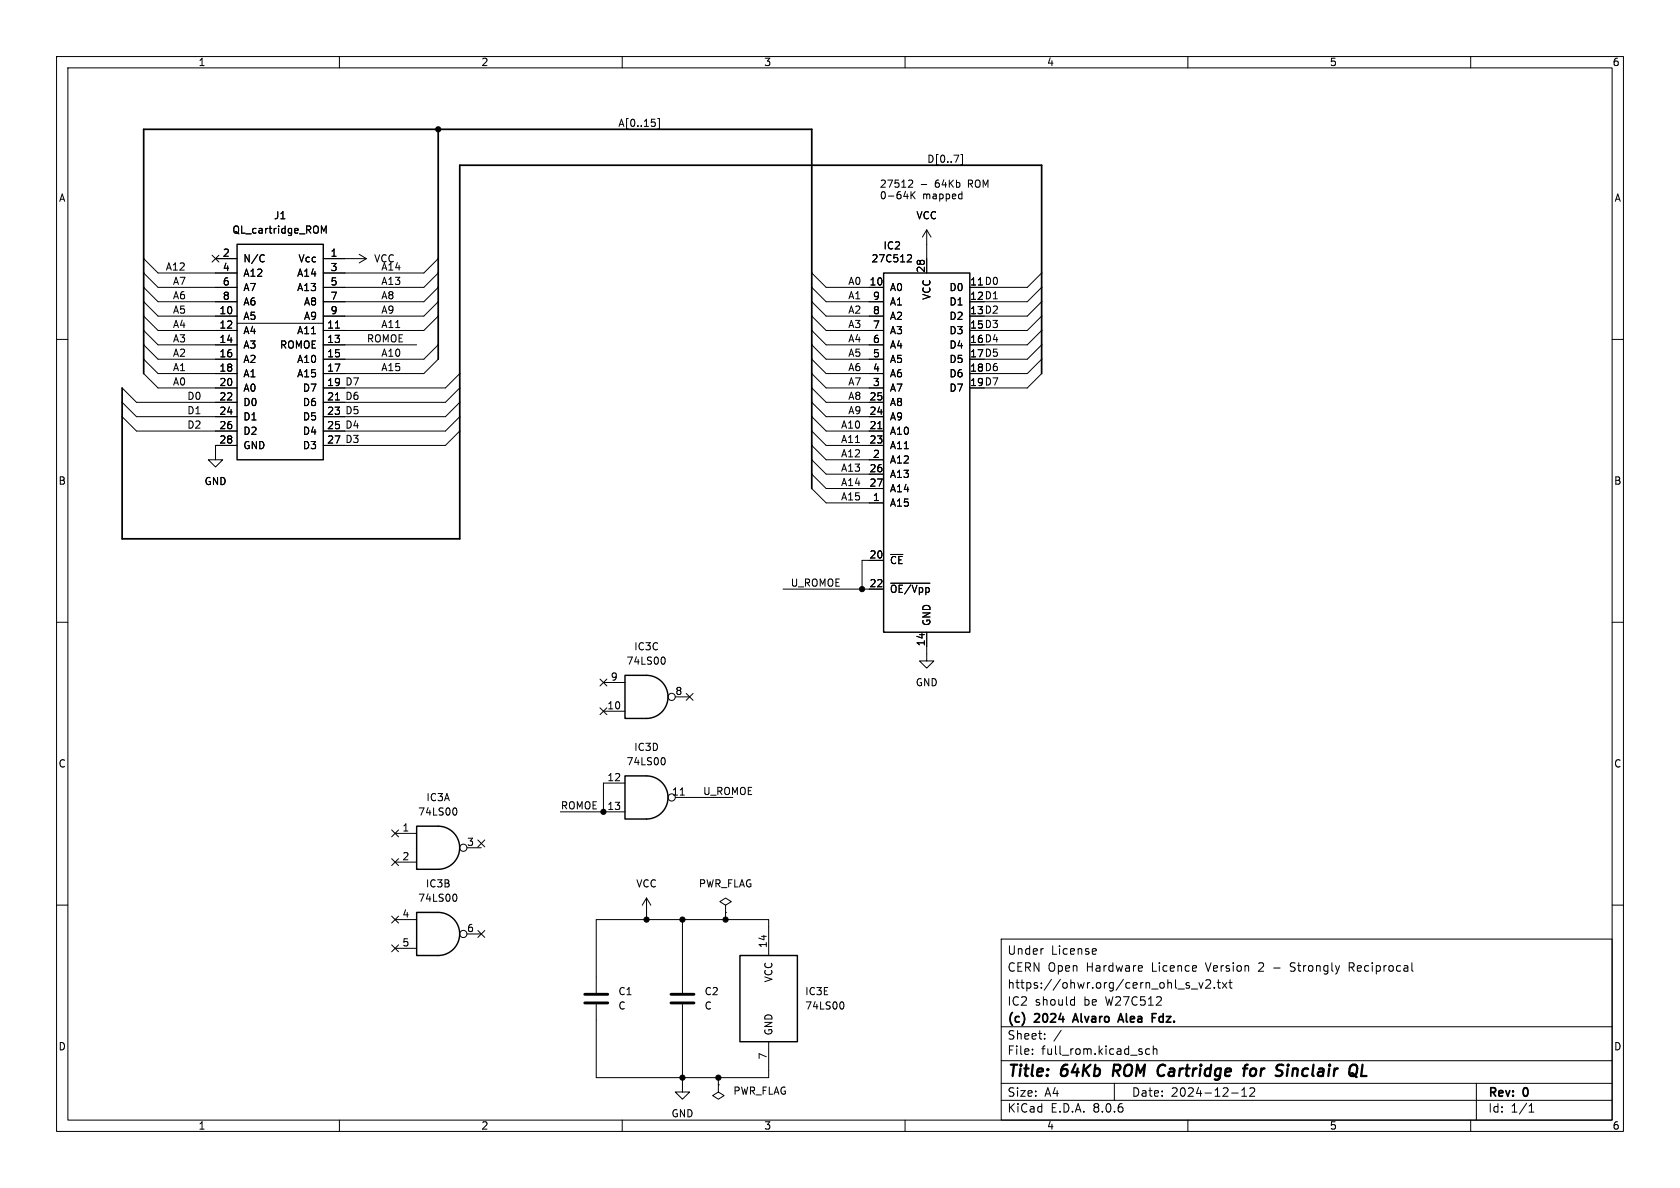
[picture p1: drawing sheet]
<svg xmlns="http://www.w3.org/2000/svg" width="297mm" height="210mm" viewBox="0 0 297 210" stroke-linecap="round" stroke-linejoin="round" font-family="sans-serif">
<g fill="none" stroke="#000" stroke-width=".18">
<path d="M10 10h277v190h-277zM12 12h273v186h-273zM60 10v2M110 10v2M160 10v2M210 10v2M260 10v2M56.8 39.9l.4 1 .5-1v1.3M115.8 21.7v.5M116.3 21h.3v1.8h-.3M160.8 31.8l.4 .1 .2 .3-.8 .9h.8M161.1 33.9v1.2"/>
<path d="M161.2 34.4l.6 .7M161.8 33.9l-.7 .7M162.9 32.6h.9M169.9 27.3h.3v1.8h-.3M169.9 34.3l.2 .1M170.1 33.9v1.2M170.1 35.1h-.2M10 60h2M25.4 48.3l2.5 2.5h14M25.4 58.4l2.5 2.6h14M25.4 55.9l2.5 2.5h14M25.4 53.3l2.5 2.6h14"/>
<path d="M25.4 50.8l2.5 2.5h14M25.4 45.7l2.5 2.6h14M37.5 45.1l1.2 1.2M38.1 45.7h3.8M38.7 45.1l-1.2 1.2M41.9 57.2h15.2M46.5 45l.2 .2M46.7 46.2l-.2 .1M57.1 45.7h7.7M59.3 58h.7M63.5 45l1.3 .7M64.8 45.7l-1.3 .8"/>
<path d="M77.5 48.3l-2.6 2.5h-17.8M77.5 55.9l-2.6 2.5h-17.8M77.5 53.3l-2.6 2.6h-17.8M77.5 50.8l-2.6 2.5h-17.8M77.5 45.7l-2.6 2.6h-17.8M143.5 48.3l2.5 2.5h10.2M143.5 58.4l2.5 2.6h10.2M143.5 55.9l2.5 2.5h10.2M143.5 53.3l2.5 2.6h10.2M143.5 50.8l2.5 2.5h10.2M160.6 45l.4 .1 .2 .3-.8 .9h.8M163.8 40.6v7.7"/>
<path d="M163.8 40.6l-.7 1.3M163.8 40.6l.8 1.3M184.1 48.3l-2.5 2.5h-7.6M184.1 58.4l-2.5 2.6h-7.6M184.1 55.9l-2.5 2.5h-7.6M184.1 53.3l-2.5 2.6h-7.6M184.1 50.8l-2.5 2.5h-7.6M285 60h2M21.6 73.7l2.5 2.5h17.8M21.6 71.1l2.5 2.6h17.8M21.6 68.6l2.5 2.5h17.8M25.4 66l2.5 2.6h14"/>
<path d="M25.4 63.5l2.5 2.5h14M25.4 61l2.5 2.5h14M41.9 78.7h-3.8v2.6h1.3l-1.3 1.3-1.3-1.3h1.3M57.1 61h16.6M59.3 70.7h.7M77.5 63.5l-2.6 2.5h-17.8M77.5 61l-2.6 2.5h-17.8M81.3 73.7l-2.6 2.5h-21.6M81.3 76.2l-2.6 2.5h-21.6M81.3 71.1l-2.6 2.6h-21.6M81.3 68.6l-2.6 2.5h-21.6M81.3 66l-2.6 2.6h-21.6"/>
<path d="M143.5 78.7l2.5 2.6h10.2M143.5 73.7l2.5 2.5h10.2M143.5 76.2l2.5 2.5h10.2M143.5 71.1l2.5 2.6h10.2M143.5 68.6l2.5 2.5h10.2M143.5 66l2.5 2.6h10.2M143.5 63.5l2.5 2.5h10.2M143.5 61l2.5 2.5h10.2M155.2 75.8h.7M184.1 66l-2.5 2.6h-7.6M184.1 63.5l-2.5 2.5h-7.6M184.1 61l-2.5 2.5h-7.6"/>
<path d="M143.5 86.4l2.5 2.5h10.2M143.5 81.3l2.5 2.5h10.2M143.5 83.8l2.5 2.6h10.2M156.2 99.1h-3.8v5M10 110h2M117.3 116.1a.79 .79 0 0 1 0 1.3M138.4 104.1h17.8M157.5 103.1h6.9M163.8 111.8v5h1.3l-1.3 1.3-1.2-1.3h1.2M285 110h2M106.1 125.1l1.2 1.2M106.1 120l1.2 1.3"/>
<path d="M106.7 125.7h3.8M106.7 120.7h3.8M107.3 125.1l-1.2 1.2M107.3 120l-1.2 1.3M110.5 138.4h-3.8v5.1M117.3 133.9a.79 .79 0 0 1 0 1.3M119.4 123.2h2.5M121.3 122.6l1.2 1.2M122.5 122.6l-1.2 1.2M10 160h2M69.2 151.8l1.3 1.2M69.2 146.7l1.3 1.2"/>
<path d="M69.8 147.3h3.9M69.8 152.4h3.9M70.5 151.8l-1.3 1.2M70.5 146.7l-1.3 1.2M80.5 158.1a.79 .79 0 0 1 0 1.2M80.5 142.8a.79 .79 0 0 1 0 1.3M82.5 149.9h2.6M84.5 148.5l1.2 1.2M85.7 148.5l-1.2 1.2M99.1 143.5h11.4M114.3 158.8l-.8 1.2M114.3 158.8v3.8"/>
<path d="M114.3 158.8l.8 1.2M119.4 141h10.1M120.3 140.6h.7M285 160h2M69.2 162l1.3 1.2M69.2 167l1.3 1.2M69.8 162.6h3.9M69.8 167.6h3.9M70.5 162l-1.3 1.2M70.5 167l-1.3 1.2M82.5 165.1h2.6M84.5 164.5l1.2 1.2"/>
<path d="M85.7 164.5l-1.2 1.2M105.4 177.5v13h30.5v-6.3M120.6 177.5v15.5h1.3l-1.3 1.3-1.2-1.3h1.2M120.6 162.6v12.9M128.3 160l1-.6-1-.6-1 .6 1 .6v1.3M128.3 161.3h.1M128.3 161.3v1.3M135.9 168.9v-6.3h-30.5v12.9M148.9 177.1a.79 .79 0 0 1 0 1.3M177 166h108v32h-108zM184.3 167.7h.2M189.5 176.7l.5 .1"/>
<path d="M190 176.2v1.5M190 177.6l-.5 .1M193.6 167.7l.2 .4-.7 .1M193.7 168.6l-.1 .1M201.7 170.7l.3 .4-.8 .1M201.9 171.6l-.2 .1M209.9 174.2l.3 .1 .1 .2-.2 .2h-.3M209.9 173.7l.3 .1M210.6 174.8h1.1M212 173.7l.3 1 .4-1M213.2 173.3l.5-.1 .3 .1v.3l-.9 1.1h.9M214.7 174.6v.1"/>
<path d="M215.2 173.7h.5M215.4 173.2v1.3l.3 .2M216.1 173.7l.8 1M216.9 173.7l-.8 1M217.2 173.7h.6M217.5 173.2v1.3l.3 .2M228.1 171.6l.2 .1M228.2 170.3l-.1 .2 .1 .3M238.5 171h.6M239.1 170.2h-.6v1.5M249.7 171.6l.1 .1M60 198v2"/>
<path d="M110 198v2M127 191.8v1.2l1 .7-1 .6-1-.6 1-.7M127 191.8h.1M127 190.5v1.3M160 198v2M177 194.5h108M177 191.5h108M177 187.5h108M177 181.5h108M182.5 186.3v.1M182.5 185.5v.1M184.7 183.6v.1"/>
<path d="M184.7 182.8v.1M187.6 182.1l-1.3 2M197 191.5v3M203.2 185.5l-.4-.1-.3 .3v.4l.2 .2h.5M203.9 185.5l.2-.1 .4 .1v.9M203.9 184.9v1.5M210 198v2M217.7 193.2h1.2M219.5 193.8h.9M219.5 192.7l.5-.4v1.5M221 192.4l.5-.1 .2 .1 .1 .3-.9 1.1h.9M260 198v2"/>
<path d="M261 191.5v6.5M270.3 196.6h.9M270.3 195.5l.4-.4v1.5"/>
<circle cx="118.7" cy="123.2" r=".63"/>
<circle cx="81.9" cy="149.9" r=".63"/>
<circle cx="118.7" cy="141" r=".63"/>
<circle cx="81.9" cy="165.1" r=".63"/>
</g>
<path d="M197 188.2l-.3 2M205.6 188.2l-.4 .1M205.7 190.1l-.5 .1M219.8 188.9h.7M220.6 188.2l-.4 .1-.1 .2-.2 1.7M221.8 188.9a.62 .62 0 0 0-.8 .4v.7a.52 .52 0 0 0 .8 .1M227.7 188.9l-.2 1.3M227.7 188.2v.2M227.7 188.2l-.1 .1 .1 .1M227.7 188.2l.1 .1-.1 .1M240.9 188.2l-.3 2h1" fill="none" stroke="#000" stroke-width=".4"/>
<path d="M77.5 22.9v40.6M25.4 66v-43.1h118.1v63.5M184.1 66v-36.8h-102.8v66.1h-59.7v-26.7M190.1 179.2l-.5 1.5M203.7 179.9h.5M203.7 179.2h.7M205 179.8v.7M189.8 180.3h.7M197.6 180.7l.5-1.5 .5 1.5M197.8 180.3h.7" fill="none" stroke="#000" stroke-width=".3"/>
<path d="M103.4 177.3h4M103.4 175.8h4M118.6 177.3h4.1M118.6 175.8h4.1" fill="none" stroke="#000" stroke-width=".51"/>
<path d="M41.9 43.2h15.2v38.1h-15.2zM156.2 48.3h15.2v63.5h-15.2zM110.5 119.4h3.8a3.8 3.8 0 0 1 3.8 3.8 3.8 3.8 0 0 1-3.8 3.8h-3.8zM110.5 137.2h3.8a3.8 3.8 0 0 1 3.8 3.8 3.8 3.8 0 0 1-3.8 3.8h-3.8zM73.7 146.1h3.8a3.8 3.8 0 0 1 3.8 3.8 3.8 3.8 0 0 1-3.8 3.8h-3.8zM73.7 161.3h3.8a3.8 3.8 0 0 1 3.8 3.8 3.8 3.8 0 0 1-3.8 3.8h-3.8zM130.8 168.9h10.2v15.3h-10.2z" fill="none" stroke="#000" stroke-width=".25"/>
<g fill="#000" stroke="#000" stroke-width=".18">
<circle cx="77.5" cy="22.9" r=".46"/>
<circle cx="152.4" cy="104.1" r=".46"/>
<circle cx="106.7" cy="143.5" r=".46"/>
<circle cx="114.3" cy="162.6" r=".46"/>
<circle cx="120.6" cy="162.6" r=".46"/>
<circle cx="128.3" cy="162.6" r=".46"/>
<circle cx="120.6" cy="190.5" r=".46"/>
<circle cx="127" cy="190.5" r=".46"/>
</g>
<g font-size="2.8">
<text x="178" y="190.9">Title:</text>
<text x="187.7" y="190.9">64Kb</text>
<text x="197.6" y="190.9">ROM</text>
<text x="206.3" y="190.9">Cartridge</text>
<text x="222.3" y="190.9">for</text>
<text x="228.9" y="190.9">Sinclair</text>
</g>
<g font-size="2.1">
<text x="178" y="172">CERN Open</text>
<text x="178" y="169">Under</text>
<text x="185.8" y="169">License</text>
<text x="192.1" y="172">Hardware</text>
<text x="203.8" y="172">Licence</text>
<text x="213.5" y="172">Version</text>
<text x="222.9" y="172">2</text>
<text x="225.7" y="172">-</text>
<text x="228.8" y="172">Strongly</text>
<text x="239.3" y="172">Reciprocal</text>
<text x="178" y="178">IC2</text>
<text x="178" y="175">https://ohwr.org/cern_ohl_s_v2.txt</text>
<text x="182.9" y="178">should</text>
<text x="191.7" y="178">be</text>
<text x="195.6" y="178">W27C512</text>
<text x="178" y="184">Sheet:</text>
<text x="178" y="181.2">(c)</text>
<text x="183" y="181.2">2024</text>
<text x="190.5" y="181.2">Alvaro</text>
<text x="199.1" y="181.2">Alea</text>
<text x="205.5" y="181.2">Fdz.</text>
<text x="178" y="186.7">File:</text>
<text x="184.1" y="186.7">full_rom.kicad_sch</text>
<text x="178" y="196.9">KiCad</text>
<text x="178" y="194.1">Size:</text>
<text x="184.7" y="194.1">A4</text>
<text x="185.7" y="196.9">E.D.A.</text>
<text x="193.3" y="196.9">8.0.6</text>
<text x="200" y="194.1">Date:</text>
<text x="207" y="194.1">2024-12-12</text>
<text x="263" y="194.3">Rev:</text>
<text x="263" y="196.9">Id:</text>
<text x="267.1" y="196.9">1/1</text>
<text x="269.4" y="194.3">0</text>
</g>
<g font-size="1.8">
<text x="35" y="11.9">1</text>
<text x="85" y="11.9">2</text>
<text x="135" y="11.9">3</text>
<text x="185" y="11.9">4</text>
<text x="235" y="11.9">5</text>
<text x="285" y="11.9">6</text>
<text x="109.2" y="22.5">A[0..15]</text>
<text x="163.8" y="28.9">D[0..7]</text>
<text x="10.3" y="35.9">A</text>
<text x="155.4" y="33.3">27512</text>
<text x="155.4" y="35.3">0-64K</text>
<text x="163.1" y="35.3">mapped</text>
<text x="165.4" y="33.3">64Kb</text>
<text x="171.4" y="33.3">ROM</text>
<text x="285.3" y="35.9">A</text>
<text x="41" y="41.5">QL_cartridge_ROM</text>
<text x="48.3" y="39">J1</text>
<text x="161.9" y="39">VCC</text>
<text x="29.2" y="47.9">A12</text>
<text x="39.3" y="45.5">2</text>
<text x="42.9" y="46.6">N/C</text>
<text x="52.7" y="46.6">Vcc</text>
<text x="58.3" y="45.5">1</text>
<text x="66" y="46.6">VCC</text>
<text x="67.3" y="47.9">A14</text>
<text x="154" y="46.6">27C512</text>
<text x="156.1" y="44.3">IC2</text>
<text x="30.5" y="50.5">A7</text>
<text x="30.5" y="53">A6</text>
<text x="39.3" y="48">4</text>
<text x="39.3" y="50.5">6</text>
<text x="39.3" y="53.1">8</text>
<text x="42.9" y="49.1">A12</text>
<text x="42.9" y="51.7">A7</text>
<text x="52.4" y="49.1">A14</text>
<text x="52.4" y="51.7">A13</text>
<text x="58.3" y="48">3</text>
<text x="58.3" y="50.5">5</text>
<text x="58.3" y="53.1">7</text>
<text x="67.3" y="53">A8</text>
<text x="67.3" y="50.5">A13</text>
<text x="149.9" y="50.5">A0</text>
<text x="149.9" y="53">A1</text>
<text x="153.6" y="50.5">10</text>
<text x="154.2" y="53.1">9</text>
<text x="157.2" y="51.7">A0</text>
<text x="163.6" y="48.3" transform="rotate(-90 163.6 48.3)">28</text>
<text x="164.7" y="53.1" transform="rotate(-90 164.7 53.1)">VCC</text>
<text x="167.8" y="51.7">D0</text>
<text x="171.4" y="50.5">11 D0</text>
<text x="171.4" y="53.1">12 D1</text>
<text x="171.4" y="50.5">11</text>
<text x="171.4" y="53.1">12</text>
<text x="30.5" y="58.1">A4</text>
<text x="30.5" y="55.5">A5</text>
<text x="38.7" y="55.6">10</text>
<text x="38.7" y="58.2">12</text>
<text x="42.9" y="56.7">A5</text>
<text x="42.9" y="59.3">A4</text>
<text x="42.9" y="54.2">A6</text>
<text x="52.4" y="59.3">A11</text>
<text x="53.6" y="54.2">A8</text>
<text x="53.6" y="56.7">A9</text>
<text x="57.7" y="58.2">11</text>
<text x="58.3" y="55.6">9</text>
<text x="67.3" y="55.5">A9</text>
<text x="67.3" y="58.1">A11</text>
<text x="149.9" y="58.1">A3</text>
<text x="149.9" y="55.5">A2</text>
<text x="154.2" y="58.2">7</text>
<text x="154.2" y="55.6">8</text>
<text x="157.2" y="59.3">A3</text>
<text x="157.2" y="56.7">A2</text>
<text x="157.2" y="54.2">A1</text>
<text x="167.8" y="54.2">D1</text>
<text x="167.8" y="56.7">D2</text>
<text x="167.8" y="59.3">D3</text>
<text x="171.4" y="55.6">13 D2</text>
<text x="171.4" y="58.2">15 D3</text>
<text x="171.4" y="55.6">13</text>
<text x="171.4" y="58.2">15</text>
<text x="30.5" y="60.6">A3</text>
<text x="30.5" y="65.7">A1</text>
<text x="30.5" y="63.2">A2</text>
<text x="38.7" y="60.7">14</text>
<text x="38.7" y="63.2">16</text>
<text x="38.7" y="65.8">18</text>
<text x="42.9" y="61.8">A3</text>
<text x="42.9" y="64.4">A2</text>
<text x="49.4" y="61.8">ROMOE</text>
<text x="52.4" y="64.4">A10</text>
<text x="57.7" y="60.7">13</text>
<text x="57.7" y="63.2">15</text>
<text x="57.7" y="65.8">17</text>
<text x="64.8" y="60.6">ROMOE</text>
<text x="67.3" y="65.7">A15</text>
<text x="67.3" y="63.2">A10</text>
<text x="149.9" y="60.6">A4</text>
<text x="149.9" y="65.7">A6</text>
<text x="149.9" y="63.2">A5</text>
<text x="154.2" y="65.8">4</text>
<text x="154.2" y="63.2">5</text>
<text x="154.2" y="60.7">6</text>
<text x="157.2" y="64.4">A5</text>
<text x="157.2" y="61.8">A4</text>
<text x="167.8" y="61.8">D4</text>
<text x="167.8" y="64.4">D5</text>
<text x="171.4" y="60.7">16 D4</text>
<text x="171.4" y="63.2">17 D5</text>
<text x="171.4" y="65.8">18 D6</text>
<text x="171.4" y="60.7">16</text>
<text x="171.4" y="63.2">17</text>
<text x="171.4" y="65.8">18</text>
<text x="30.5" y="68.2">A0</text>
<text x="33" y="70.8">D0</text>
<text x="38.7" y="68.3">20</text>
<text x="38.7" y="70.9">22</text>
<text x="42.9" y="66.9">A1</text>
<text x="42.9" y="69.4">A0</text>
<text x="42.9" y="72">D0</text>
<text x="52.4" y="66.9">A15</text>
<text x="53.5" y="69.4">D7</text>
<text x="53.5" y="72">D6</text>
<text x="57.7" y="68.3">19</text>
<text x="57.7" y="70.9">21</text>
<text x="61" y="70.8">D6</text>
<text x="61" y="68.2">D7</text>
<text x="149.9" y="68.2">A7</text>
<text x="149.9" y="70.8">A8</text>
<text x="153.6" y="70.9">25</text>
<text x="154.2" y="68.3">3</text>
<text x="157.2" y="72">A8</text>
<text x="157.2" y="69.4">A7</text>
<text x="157.2" y="66.9">A6</text>
<text x="167.8" y="66.9">D6</text>
<text x="167.8" y="69.4">D7</text>
<text x="171.4" y="68.3">19 D7</text>
<text x="171.4" y="68.3">19</text>
<text x="33" y="75.9">D2</text>
<text x="33" y="73.3">D1</text>
<text x="38.7" y="73.4">24</text>
<text x="38.7" y="75.9">26</text>
<text x="42.9" y="74.5">D1</text>
<text x="42.9" y="77.1">D2</text>
<text x="53.5" y="74.5">D5</text>
<text x="53.5" y="77.1">D4</text>
<text x="57.7" y="73.4">23</text>
<text x="57.7" y="75.9">25</text>
<text x="61" y="75.9">D4</text>
<text x="61" y="73.3">D5</text>
<text x="148.6" y="75.9">A10</text>
<text x="149.9" y="73.3">A9</text>
<text x="153.6" y="75.9">21</text>
<text x="153.6" y="73.4">24</text>
<text x="157.2" y="77.1">A10</text>
<text x="157.2" y="74.5">A9</text>
<text x="38.7" y="78.5">28</text>
<text x="42.9" y="79.6">GND</text>
<text x="53.5" y="79.6">D3</text>
<text x="57.7" y="78.5">27</text>
<text x="61" y="78.4">D3</text>
<text x="148.6" y="80.9">A12</text>
<text x="148.6" y="78.4">A11</text>
<text x="148.6" y="83.5">A13</text>
<text x="153.6" y="78.5">23</text>
<text x="153.6" y="83.6">26</text>
<text x="154.2" y="81">2</text>
<text x="157.2" y="82.1">A12</text>
<text x="157.2" y="79.6">A11</text>
<text x="10.3" y="85.9">B</text>
<text x="36.1" y="86">GND</text>
<text x="148.6" y="88.6">A15</text>
<text x="148.6" y="86">A14</text>
<text x="153.6" y="86.1">27</text>
<text x="154.2" y="88.6">1</text>
<text x="157.2" y="89.8">A15</text>
<text x="157.2" y="84.7">A13</text>
<text x="157.2" y="87.2">A14</text>
<text x="285.3" y="85.9">B</text>
<text x="153.6" y="98.8">20</text>
<text x="157.2" y="99.9">~{CE}</text>
<text x="139.7" y="103.8">U_ROMOE</text>
<text x="153.6" y="103.9">22</text>
<text x="157.2" y="105">~{OE/Vpp}</text>
<text x="164.7" y="110.7" transform="rotate(-90 164.7 110.7)">GND</text>
<text x="110.7" y="117.7">74LS00</text>
<text x="112" y="115.2">IC3C</text>
<text x="163.6" y="114.3" transform="rotate(-90 163.6 114.3)">14</text>
<text x="107.3" y="125.5">10</text>
<text x="107.9" y="120.4">9</text>
<text x="119.3" y="122.9">8</text>
<text x="161.8" y="121.5">GND</text>
<text x="10.3" y="135.9">C</text>
<text x="110.7" y="135.5">74LS00</text>
<text x="112" y="132.9">IC3D</text>
<text x="285.3" y="135.9">C</text>
<text x="75.3" y="141.8">IC3A</text>
<text x="99.1" y="143.2">ROMOE</text>
<text x="107.3" y="138.2">12</text>
<text x="107.3" y="143.3">13</text>
<text x="118.7" y="140.7">11</text>
<text x="124.2" y="140.6">U_ROMOE</text>
<text x="71" y="147.1">1</text>
<text x="73.8" y="144.4">74LS00</text>
<text x="82.5" y="149.6">3</text>
<text x="71" y="152.1">2</text>
<text x="73.8" y="159.6">74LS00</text>
<text x="75.2" y="157.1">IC3B</text>
<text x="112.4" y="157.1">VCC</text>
<text x="123.5" y="157.1">PWR_FLAG</text>
<text x="71" y="162.3">4</text>
<text x="71" y="167.4">5</text>
<text x="82.5" y="164.8">6</text>
<text x="135.6" y="167.7" transform="rotate(-90 135.6 167.7)">14</text>
<text x="136.8" y="173.8" transform="rotate(-90 136.8 173.8)">VCC</text>
<text x="109.2" y="176.1">C1</text>
<text x="109.2" y="178.7">C</text>
<text x="124.5" y="176.1">C2</text>
<text x="124.5" y="178.7">C</text>
<text x="142.2" y="176.1">IC3E</text>
<text x="142.2" y="178.7">74LS00</text>
<text x="10.3" y="185.9">D</text>
<text x="136.8" y="183.1" transform="rotate(-90 136.8 183.1)">GND</text>
<text x="285.3" y="185.9">D</text>
<text x="135.6" y="187.4" transform="rotate(-90 135.6 187.4)">7</text>
<text x="118.6" y="197.7">GND</text>
<text x="129.5" y="193.7">PWR_FLAG</text>
<text x="35" y="199.9">1</text>
<text x="85" y="199.9">2</text>
<text x="135" y="199.9">3</text>
<text x="185" y="199.9">4</text>
<text x="235" y="199.9">5</text>
<text x="285" y="199.9">6</text>
</g>
</svg>
